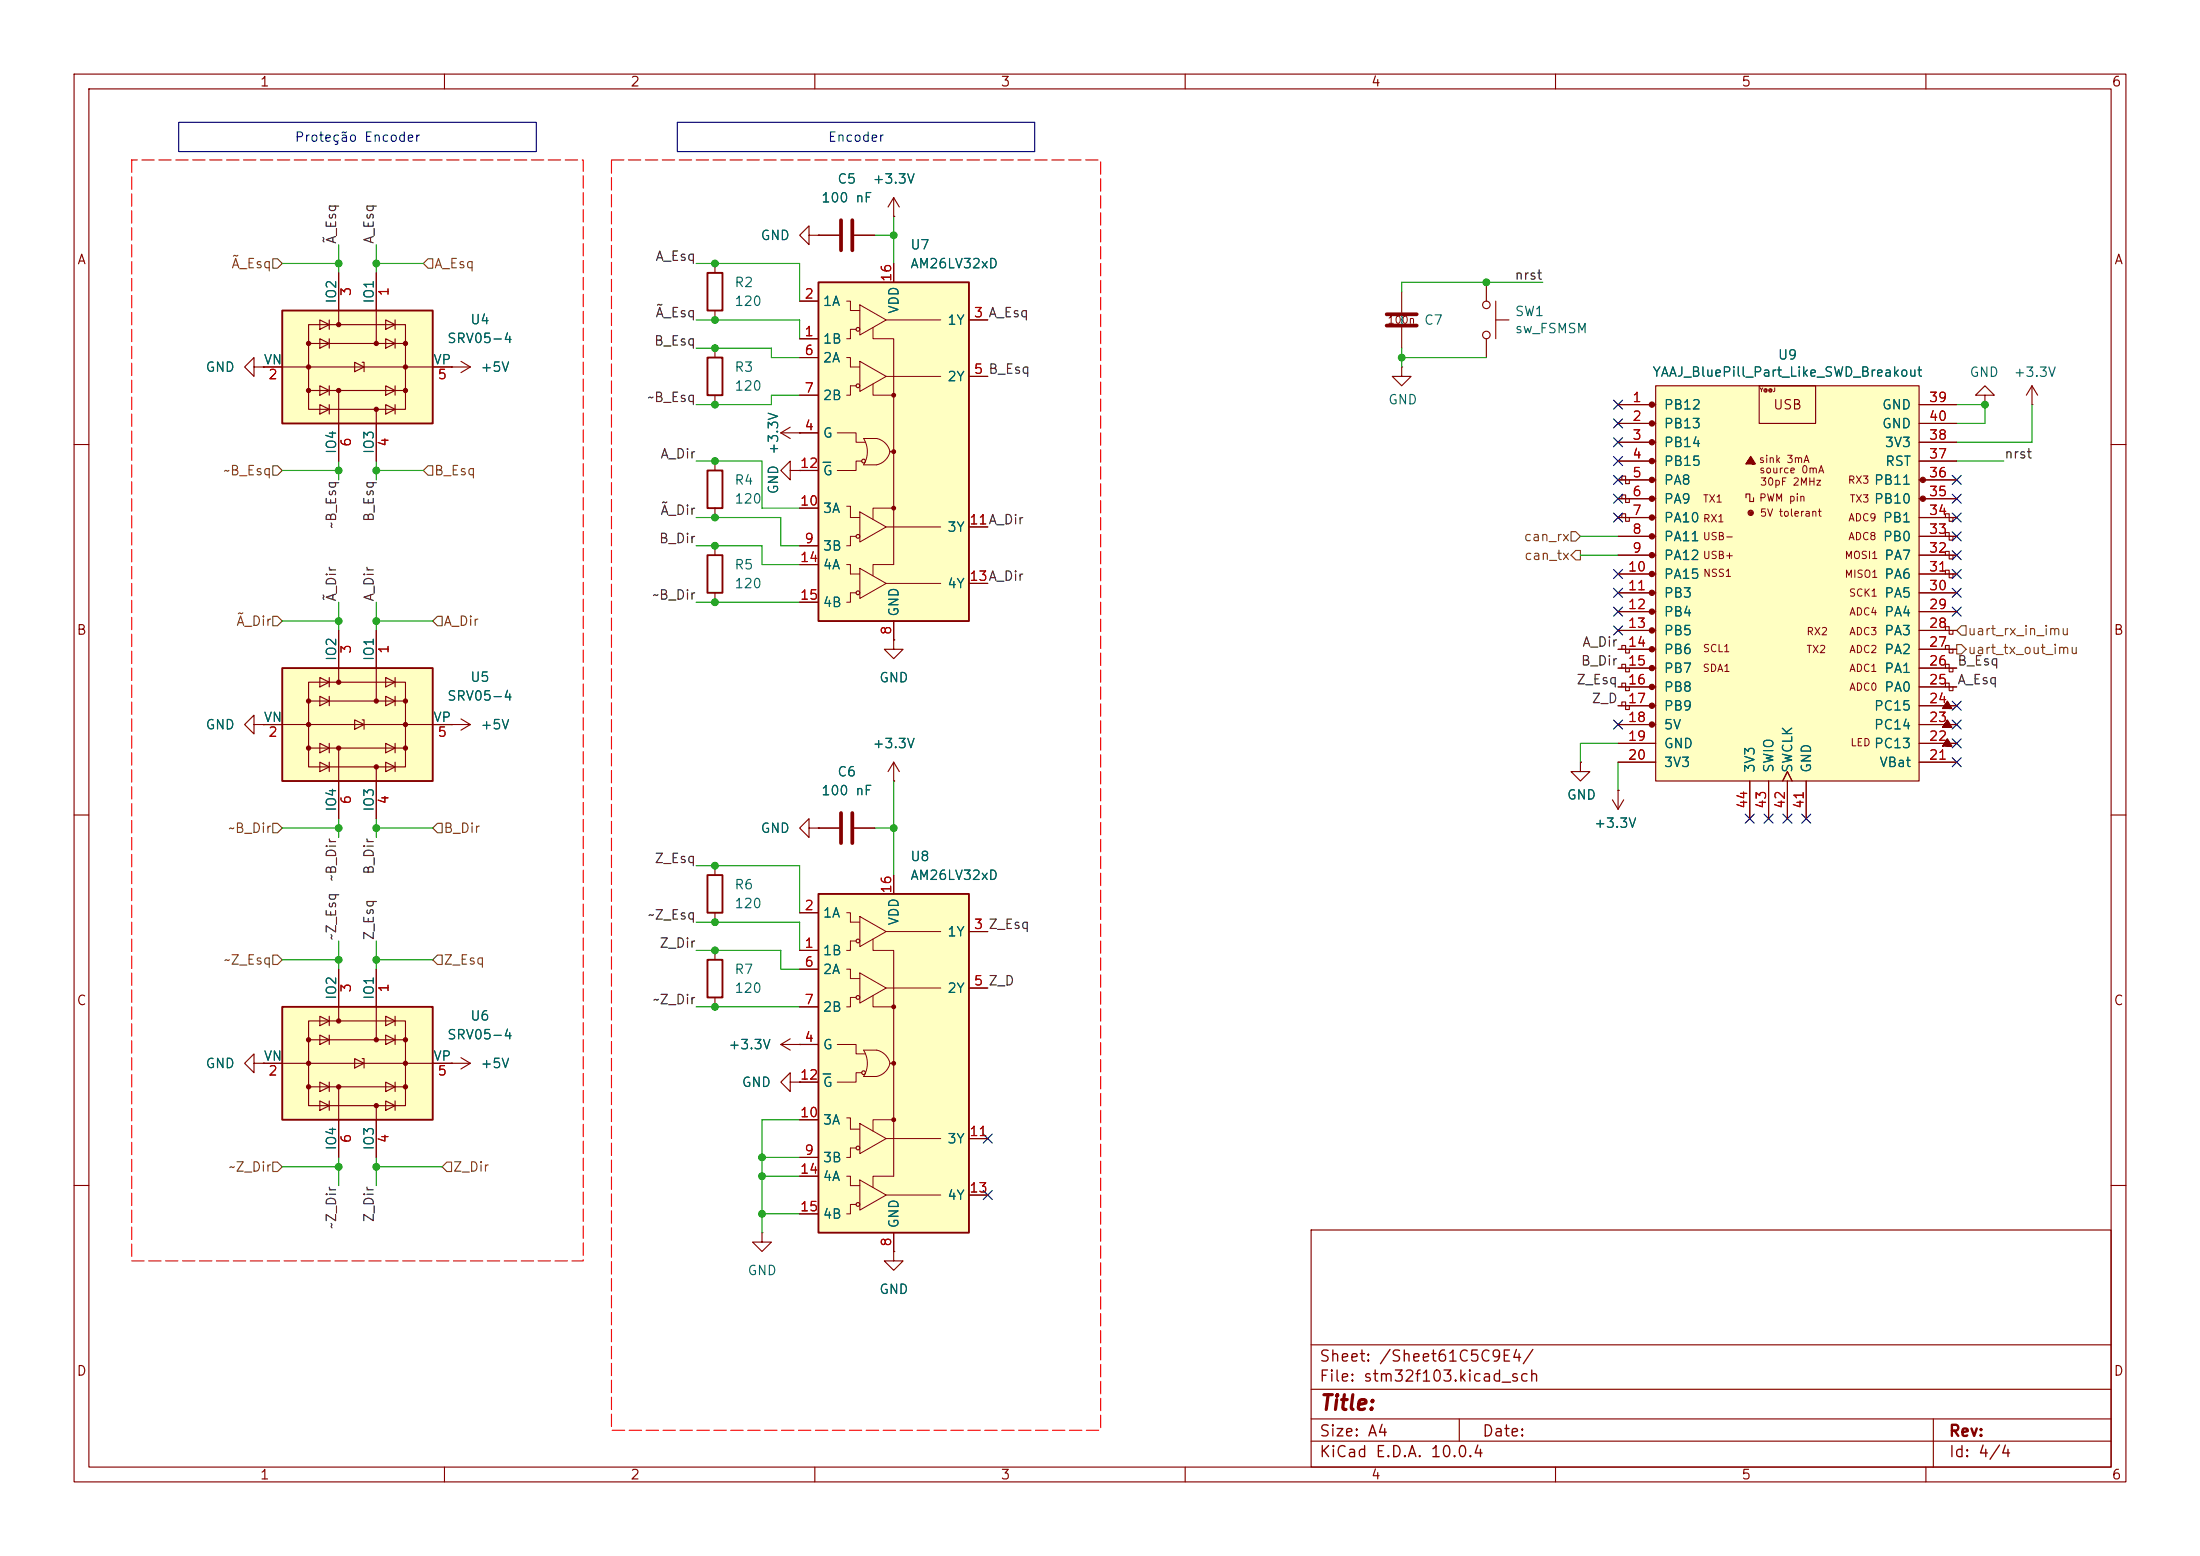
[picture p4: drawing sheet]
<svg xmlns="http://www.w3.org/2000/svg" width="297mm" height="210mm" viewBox="0 0 297 210" stroke-linecap="round" stroke-linejoin="round" font-family="sans-serif">
<g fill="none" stroke="#840000" stroke-width=".15">
<path d="M10 10h277v190h-277zM12 12h273v186h-273zM60 10v2M110 10v2M160 10v2M210 10v2M260 10v2M200.7 38.1v2.5M200.7 45.7v2.6M201.9 43.2h1.8M201.9 40.6v5.1M10 60h2"/>
<path d="M285 60h2M10 110h2M285 110h2M10 160h2M102.9 166.4v1.2h1.2l-1.2 1.3-1.3-1.3h1.3M102.9 166.4h.1M177 166h108v32h-108zM285 160h2M60 198v2M110 198v2M160 198v2M177 194.5h108"/>
<path d="M177 191.5h108M177 187.5h108M177 181.5h108M197 191.5v3M210 198v2M260 198v2M261 191.5v6.5"/>
<circle cx="200.7" cy="41.1" r=".51"/>
<circle cx="200.7" cy="45.2" r=".51"/>
</g>
<path d="M38.1 41.9h20.3v15.3h-20.3z" fill="#ffffc2"/>
<g fill="none" stroke="#840000" stroke-width=".15">
<path d="M45.7 36.8v7M50.8 36.8v9.6M34.3 49.5v-1.2l-1.3 1.2 1.3 1.3v-1.3h1.3M35.6 49.5h.1M35.6 49.5h27.9M41.7 43.8h13v11.4h-13zM41.7 46.4h13M41.7 52.7h13M43.2 43.2l1.2 .6-1.2 .7zM43.2 45.7l1.2 .7-1.2 .6zM43.2 52.1l1.2 .6-1.2 .6zM43.2 54.6l1.2 .6-1.2 .7z"/>
<path d="M44.4 43.2v1.3M44.4 45.7v1.3M44.4 52.1v1.2M44.4 54.6v1.3M45.7 52.7v9.5M47.9 48.9l1.2 .6-1.2 .7zM48.9 48.9h.2v1.3M50.8 55.2v7M52.1 43.2l1.2 .6-1.2 .7zM52.1 45.7l1.2 .7-1.2 .6zM52.1 52.1l1.2 .6-1.2 .6zM52.1 54.6l1.2 .6-1.2 .7z"/>
<path d="M53.3 43.2v1.3M53.3 45.7v1.3M53.3 52.1v1.2M53.3 54.6v1.3M61 49.5h.1M62.2 48.8l1.3 .7M63.5 49.5l-1.3 .8M110.5 111.8h2.8M115.3 111.8h2.8"/>
</g>
<path d="M38.1 41.9h20.3v15.3h-20.3z" fill="none" stroke="#840000" stroke-width=".25"/>
<g fill="#840000" stroke="#840000" stroke-width=".15">
<circle cx="45.7" cy="43.8" r=".28"/>
<circle cx="54.7" cy="46.4" r=".28"/>
<circle cx="50.8" cy="46.4" r=".28"/>
<circle cx="41.7" cy="46.4" r=".28"/>
<circle cx="54.7" cy="49.5" r=".28"/>
<circle cx="41.7" cy="49.5" r=".28"/>
<circle cx="54.7" cy="52.7" r=".28"/>
<circle cx="45.7" cy="52.7" r=".28"/>
<circle cx="41.7" cy="52.7" r=".28"/>
<circle cx="50.8" cy="55.2" r=".28"/>
</g>
<path d="M113.5 109.7v4.1M115.1 109.7v4.1" fill="none" stroke="#840000" stroke-width=".51"/>
<path d="M38.1 90.2h20.3v15.2h-20.3z" fill="#ffffc2"/>
<g fill="none" stroke="#840000" stroke-width=".15">
<path d="M35.6 97.8h25.4M41.7 92.1h13v11.4h-13zM41.7 94.6h13M43.2 91.4l1.2 .7-1.2 .6zM43.2 94l1.2 .6-1.2 .7zM44.4 91.4v1.3M44.4 94v1.3M45.7 85.1v7M47.9 97.2l1.2 .6-1.2 .6zM48.9 97.2h.2v1.2M50.8 85.1v9.5M52.1 91.4l1.2 .7-1.2 .6z"/>
<path d="M52.1 94l1.2 .6-1.2 .7zM53.3 91.4v1.3M53.3 94v1.3M41.7 101h13M43.2 100.3l1.2 .7-1.2 .6zM43.2 102.9l1.2 .6-1.2 .6zM44.4 100.3v1.3M44.4 102.9v1.2M45.7 101v9.5M50.8 103.5v7M52.1 100.3l1.2 .7-1.2 .6zM52.1 102.9l1.2 .6-1.2 .6z"/>
<path d="M53.3 100.3v1.3M53.3 102.9v1.2"/>
</g>
<path d="M38.1 90.2h20.3v15.2h-20.3z" fill="none" stroke="#840000" stroke-width=".25"/>
<g fill="#840000" stroke="#840000" stroke-width=".15">
<circle cx="45.7" cy="92.1" r=".28"/>
<circle cx="54.7" cy="94.6" r=".28"/>
<circle cx="50.8" cy="94.6" r=".28"/>
<circle cx="41.7" cy="94.6" r=".28"/>
<circle cx="54.7" cy="97.8" r=".28"/>
<circle cx="41.7" cy="97.8" r=".28"/>
<circle cx="54.7" cy="101" r=".28"/>
<circle cx="45.7" cy="101" r=".28"/>
<circle cx="41.7" cy="101" r=".28"/>
<circle cx="50.8" cy="103.5" r=".28"/>
</g>
<path d="M38.1 135.9h20.3v15.2h-20.3z" fill="#ffffc2"/>
<g fill="none" stroke="#840000" stroke-width=".15">
<path d="M96.5 35.6v1.2M96.5 41.9v1.3M41.7 137.8h13v11.4h-13zM43.2 137.2l1.2 .6-1.2 .6zM43.2 139.7l1.2 .6-1.2 .7zM44.4 137.2v1.2M44.4 139.7v1.3M45.7 130.8v7M50.8 130.8v9.5M52.1 137.2l1.2 .6-1.2 .6zM52.1 139.7l1.2 .6-1.2 .7zM53.3 137.2v1.2"/>
<path d="M53.3 139.7v1.3M35.6 143.5h25.4M41.7 140.3h13M41.7 146.7h13M43.2 146.1l1.2 .6-1.2 .6zM43.2 148.6l1.2 .6-1.2 .7zM44.4 146.1v1.2M44.4 148.6v1.3M45.7 146.7v9.5M47.9 142.9l1.2 .6-1.2 .6zM48.9 142.9h.2v1.2M50.8 149.2v7"/>
<path d="M52.1 146.1l1.2 .6-1.2 .6zM52.1 148.6l1.2 .6-1.2 .7zM53.3 146.1v1.2M53.3 148.6v1.3"/>
</g>
<path d="M95.5 36.8h2v5.1h-2zM38.1 135.9h20.3v15.2h-20.3z" fill="none" stroke="#840000" stroke-width=".25"/>
<g fill="#840000" stroke="#840000" stroke-width=".15">
<circle cx="45.7" cy="137.8" r=".28"/>
<circle cx="54.7" cy="140.3" r=".28"/>
<circle cx="50.8" cy="140.3" r=".28"/>
<circle cx="41.7" cy="140.3" r=".28"/>
<circle cx="54.7" cy="143.5" r=".28"/>
<circle cx="41.7" cy="143.5" r=".28"/>
<circle cx="54.7" cy="146.7" r=".28"/>
<circle cx="45.7" cy="146.7" r=".28"/>
<circle cx="41.7" cy="146.7" r=".28"/>
<circle cx="50.8" cy="149.2" r=".28"/>
</g>
<path d="M223.5 52.1h35.6v53.3h-35.6z" fill="#ffffc2"/>
<g fill="#840000" stroke="#840000" stroke-width=".15">
<circle cx="223" cy="54.6" r=".36"/>
<circle cx="223" cy="59.7" r=".36"/>
<circle cx="223" cy="62.2" r=".36"/>
<circle cx="223" cy="64.8" r=".36"/>
<circle cx="223" cy="67.3" r=".36"/>
<circle cx="223" cy="69.9" r=".36"/>
<circle cx="223" cy="72.4" r=".36"/>
<circle cx="223" cy="74.9" r=".36"/>
<circle cx="223" cy="77.5" r=".36"/>
<circle cx="223" cy="80" r=".36"/>
<circle cx="223" cy="82.6" r=".36"/>
<circle cx="223" cy="85.1" r=".36"/>
<circle cx="223" cy="87.6" r=".36"/>
<circle cx="223" cy="90.2" r=".36"/>
<circle cx="223" cy="92.7" r=".36"/>
<circle cx="223" cy="95.3" r=".36"/>
<circle cx="223" cy="97.8" r=".36"/>
<circle cx="236.3" cy="69.2" r=".13"/>
<circle cx="259.6" cy="64.8" r=".25"/>
<circle cx="259.6" cy="67.3" r=".25"/>
<circle cx="223" cy="57.2" r=".36"/>
</g>
<g fill="none" stroke="#840000" stroke-width=".15">
<path d="M109.2 31.8v-1.3l-1.3 1.3 1.3 1.2v-1.2h1.3M110.5 31.8h.1M110.5 31.8h2.8M115.3 31.8h2.8M120.6 29.2h.1M120.6 26.7l-.7 1.2M120.6 26.7l.8 1.2M120.6 26.7v2.5M189.2 39.4v2.8M96.5 47v1.3M96.5 53.3v1.3M189.2 49.5v1.3h1.3l-1.3 1.3-1.2-1.3h1.2"/>
<path d="M189.2 49.5h.1M189.2 44.2v2.8M218.4 54.6h5.1M218.4 57.2h5.1M218.4 59.7h5.1M223.5 52.1h35.6v53.3h-35.6zM237.5 52.1h7.6v5.1h-7.6zM259.1 54.6h5.1M259.1 57.2h5.1M259.1 59.7h5.1M96.5 62.2v1.3M96.5 68.6v1.3"/>
<path d="M96.5 73.7v1.2M218.4 62.2h5.1M218.4 64.8h5.1M218.4 67.3h5.1M218.4 69.9h5.1M218.4 72.4h5.1M218.4 74.9h5.1M218.4 77.5h5.1M218.9 64.8v-.5h.6v1h.5v-.5M218.9 67.3v-.5h.6v1h.5v-.5M218.9 69.9v-.6h.6v1.1h.5v-.5M235.7 67.2v-.5h.5v1h.5v-.5"/>
<path d="M236.3 62.1l.2 .3-.3-.2 .3 .3 .1-.4-.5 .1 .5 .4-.1-.6-.5 .4 .7 .2-.4-.8-.5 .7 1.1 .1-.6-.9-.6 .9h1.3l-.7-1-.6 1M259.1 62.2h5.1M259.1 64.8h5.1M259.1 67.3h5.1M259.1 69.9h5.1M259.1 72.4h5.1M259.1 74.9h5.1M259.1 77.5h5.1M262.6 69.9v-.6h.5v1.1h.6v-.5M262.6 72.4v-.5h.5v1h.6v-.5M262.6 74.9v-.5h.5v1h.6v-.5M262.6 77.5v-.5h.5v1h.6v-.5"/>
<path d="M34.3 97.8v-1.3l-1.3 1.3 1.3 1.3v-1.3h1.3M35.6 97.8h.1M61 97.8h.1M61 97.8h2.5M62.2 97l1.3 .8M63.5 97.8l-1.3 .8M96.5 80v1.3M218.4 80h5.1M218.4 82.6h5.1M218.4 85.1h5.1M218.4 87.6h5.1M218.4 90.2h5.1"/>
<path d="M218.4 92.7h5.1M218.4 95.3h5.1M218.4 97.8h5.1M218.9 87.6v-.5h.6v1h.5v-.5M218.9 90.2v-.5h.6v1h.5v-.5M218.9 92.7v-.5h.6v1h.5v-.5M218.9 95.3v-.6h.6v1.1h.5v-.5M259.1 80h5.1M259.1 82.6h5.1M259.1 85.1h5.1M259.1 87.6h5.1M259.1 90.2h5.1"/>
<path d="M259.1 92.7h5.1M259.1 95.3h5.1M259.1 97.8h5.1M262.6 85.1v-.5h.5v1h.6v-.5M262.6 87.6v-.5h.5v1h.6v-.5M262.6 90.2v-.5h.5v1h.6v-.5M262.6 92.7v-.5h.5v1h.6v-.5M262.9 95.1l.1 .3-.2-.1 .2 .2 .1-.4-.5 .2 .5 .3-.1-.6-.5 .4 .8 .2-.4-.7-.5 .6 1 .1-.5-.9-.6 .9h1.2l-.6-1-.6 1M262.9 97.7l.1 .2-.2-.1 .2 .2 .1-.3-.5 .1 .5 .4-.1-.7-.5 .4 .8 .3-.4-.8-.5 .6 1 .2-.5-.9-.6 .9h1.2l-.6-1-.6 1M96.5 116.8v1.3M218.4 100.3h5.1M218.4 102.9h5.1"/>
<path d="M236.2 105.4v5.1M238.8 105.4v5.1M240.7 105.4l.6-1.3 .6 1.3M241.3 105.4v5.1M243.8 105.4v5.1M259.1 100.3h5.1M259.1 102.9h5.1M262.9 100.2l.1 .3-.2-.2 .2 .3 .1-.4-.5 .1 .5 .4-.1-.6-.5 .4 .8 .2-.4-.8-.5 .7 1 .1-.5-.9-.6 .9h1.2l-.6-1-.6 1M96.5 123.2v1.3M96.5 128.3v1.2M96.5 134.6v1.3M34.3 143.5v-1.3l-1.3 1.3 1.3 1.3v-1.3h1.3"/>
<path d="M35.6 143.5h.1M61 143.5h.1M61 143.5h2.5M62.2 142.7l1.3 .8M63.5 143.5l-1.3 .8"/>
<circle cx="236.3" cy="69.2" r=".36"/>
<circle cx="236.3" cy="69.2" r=".25"/>
<circle cx="259.6" cy="64.8" r=".36"/>
<circle cx="259.6" cy="67.3" r=".36"/>
</g>
<path d="M95.5 48.3h2v5h-2zM95.5 63.5h2v5.1h-2zM95.5 74.9h2v5.1h-2zM95.5 118.1h2v5.1h-2zM95.5 129.5h2v5.1h-2z" fill="none" stroke="#840000" stroke-width=".25"/>
<path d="M113.5 29.7v4.1M115.1 29.7v4.1M187.2 42.4h4.1M187.2 43.9h4.1" fill="none" stroke="#840000" stroke-width=".51"/>
<path d="M110.5 38.1h20.3v45.7h-20.3z" fill="#ffffc2"/>
<path d="M110.5 38.1h20.3v45.7h-20.3z" fill="none" stroke="#840000" stroke-width=".25"/>
<g fill="none" stroke="#840000" stroke-width=".14">
<path d="M113 58.4h2.6v1.3h1.2M114.3 40.6h.5v1.3h1.3M114.3 48.3h.5v1.2h1.3M115.6 44.5h-.8v1.2h-.5M115.6 52.1h-.8v1.2h-.5M116.1 41.1l3.5 2.1-3.5 2zM116.1 48.8l3.5 2-3.5 2zM116.6 59.2h1.8a2.34 2.34 0 0 1 1.7 1.8 2.35 2.35 0 0 1-1.7 1.7h-1.8a3.4 3.4 0 0 0 0-3.5zM117.9 51.8v1.5h2.7M117.9 44.2v1.5h2.7v7.6M119.6 43.2h7.4M119.6 50.8h7.4"/>
<path d="M120.6 53.3v22.9h-2.7v1.5M114.3 68.3h.5v1.6h1.3M114.3 76.2h.5v1.3h1.3M115.6 72.4h-.8v1.3h-.5M116.1 69.1l3.5 2-3.5 2.1zM116.1 76.7l3.5 2-3.5 2.1zM116.3 62.2h-.7v1.3h-2.6M119.6 71.1h7.4M119.6 78.7h7.4M120.6 68.6h-2.7v1.5M115.6 80h-.8v1.3h-.5"/>
</g>
<g fill="none" stroke="#840000" stroke-width=".15">
<path d="M120.6 35.6v2.5M105.4 58.4h5.1M105.4 58.4l1.3 .8M106.7 57.7l-1.3 .7M107.9 58.4h.1M107.9 45.7h2.6M107.9 40.6h2.6M107.9 48.3h2.6M107.9 53.3h2.6M130.8 43.2h2.5M130.8 50.8h2.5M107.9 73.7h2.6"/>
<path d="M107.9 68.6h2.6M107.9 63.5h2.6M107.9 76.2h2.6M120.1 61h.5M130.8 71.1h2.5M130.8 78.7h2.5M107.9 81.3h2.6M120.6 86.4v1.2h1.3l-1.3 1.3-1.2-1.3h1.2M120.6 86.4h.1M120.6 83.8v2.6M109.2 111.8v-1.3l-1.3 1.3 1.3 1.2v-1.2h1.3M110.5 111.8h.1"/>
<path d="M120.6 105.4h.1M120.6 102.9v2.5M120.6 102.9l-.7 1.2M120.6 102.9l.8 1.2M213.4 102.9v1.2h1.2l-1.2 1.3-1.3-1.3h1.3M213.4 102.9h.1M217.7 108l.7 1.2M218.4 106.7h.1M218.4 106.7v2.5M219.2 108l-.8 1.2M105.4 141l1.3 .7M105.4 141h2.5"/>
<path d="M106.7 140.2l-1.3 .8M107.9 141h.1"/>
<circle cx="115.8" cy="52.1" r=".25"/>
<circle cx="115.8" cy="44.4" r=".25"/>
<circle cx="115.8" cy="72.4" r=".25"/>
<circle cx="116.6" cy="62.2" r=".25"/>
<circle cx="115.8" cy="80" r=".25"/>
</g>
<g fill="#840000" stroke="#840000" stroke-width=".15">
<circle cx="120.6" cy="53.3" r=".25"/>
<circle cx="120.6" cy="61" r=".25"/>
<circle cx="120.6" cy="68.6" r=".25"/>
</g>
<path d="M111.1 62.4h1" fill="none" stroke="#006464" stroke-width=".15"/>
<path d="M110.5 120.7h20.3v45.7h-20.3z" fill="#ffffc2"/>
<path d="M110.5 120.7h20.3v45.7h-20.3z" fill="none" stroke="#840000" stroke-width=".25"/>
<g fill="none" stroke="#840000" stroke-width=".14">
<path d="M114.3 123.2h.5v1.3h1.3M114.3 130.8h.5v1.3h1.3M115.6 127h-.8v1.3h-.5M115.6 134.6h-.8v1.3h-.5M116.1 123.7l3.5 2-3.5 2.1zM116.1 131.3l3.5 2.1-3.5 2zM117.9 134.4v1.5h2.7M117.9 126.7v1.6h2.7v7.6M119.6 125.7h7.4M119.6 133.4h7.4M120.6 135.9v22.9h-2.7v1.5M113 141h2.6v1.2h1.2"/>
<path d="M114.3 150.9h.5v1.5h1.3M114.3 158.8h.5v1.2h1.3M115.6 154.9h-.8v1.3h-.5M116.1 151.6l3.5 2.1-3.5 2zM116.1 159.3l3.5 2-3.5 2zM116.3 144.8h-.7v1.3h-2.6M116.6 141.7h1.8a2.34 2.34 0 0 1 1.7 1.8 2.35 2.35 0 0 1-1.7 1.8h-1.8a3.4 3.4 0 0 0 0-3.6zM119.6 153.7h7.4M120.6 151.1h-2.7v1.6M115.6 162.6h-.8v1.2h-.5M119.6 161.3h7.4"/>
</g>
<g fill="none" stroke="#840000" stroke-width=".15">
<path d="M45.7 36.8v5.1M50.8 36.8v5.1M110.5 31.8h.1M110.5 31.8h2.8M115.3 31.8h2.8M120.6 29.2h.1M120.6 35.6v2.5M35.6 49.5h.1M35.6 49.5h2.5M45.7 57.2v5M50.8 57.2v5M58.4 49.5h2.6"/>
<path d="M61 49.5h.1M107.9 58.4h.1M107.9 45.7h2.6M107.9 40.6h2.6M107.9 58.4h2.6M107.9 48.3h2.6M107.9 53.3h2.6M130.8 43.2h2.5M130.8 50.8h2.5M218.4 54.6h5.1M218.4 57.2h5.1M218.4 59.7h5.1"/>
<path d="M259.1 54.6h5.1M259.1 57.2h5.1M259.1 59.7h5.1M268 53.3h1.2l-1.2-1.2-1.3 1.2h1.3v1.3M268 54.6h.1M274.3 54.6h.1M274.3 52.1l-.7 1.2M274.3 52.1l.8 1.2M274.3 52.1v2.5M106.7 63.5v-1.3l-1.3 1.3 1.3 1.3v-1.3h1.2M107.9 63.5h.1M107.9 73.7h2.6"/>
<path d="M107.9 68.6h2.6M107.9 63.5h2.6M107.9 76.2h2.6M130.8 71.1h2.5M130.8 78.7h2.5M218.4 62.2h5.1M218.4 64.8h5.1M218.4 67.3h5.1M218.4 69.9h5.1M218.4 72.4h5.1M218.4 74.9h5.1M218.4 77.5h5.1"/>
<path d="M259.1 62.2h5.1M259.1 64.8h5.1M259.1 67.3h5.1M259.1 69.9h5.1M259.1 72.4h5.1M259.1 74.9h5.1M259.1 77.5h5.1M35.6 97.8h.1M35.6 97.8h2.5M45.7 85.1v5.1M50.8 85.1v5.1M58.4 97.8h2.6"/>
<path d="M61 97.8h.1M107.9 81.3h2.6M120.6 86.4h.1M120.6 83.8v2.6M218.4 97.8h5.1M218.4 80h5.1M218.4 82.6h5.1M218.4 85.1h5.1M218.4 87.6h5.1M218.4 90.2h5.1M218.4 92.7h5.1M218.4 95.3h5.1"/>
<path d="M259.1 97.8h5.1M259.1 80h5.1M259.1 82.6h5.1M259.1 85.1h5.1M259.1 87.6h5.1M259.1 90.2h5.1M259.1 92.7h5.1M259.1 95.3h5.1M45.7 105.4v5.1M50.8 105.4v5.1M110.5 111.8h.1M110.5 111.8h2.8"/>
<path d="M115.3 111.8h2.8M120.6 105.4h.1M120.6 118.1v2.6M213.4 102.9h.1M218.4 106.7h.1M218.4 100.3h5.1M218.4 102.9h5.1M236.2 105.4v5.1M238.8 105.4v5.1M240.7 105.4l.6-1.3 .6 1.3M241.3 105.4v5.1M243.8 105.4v5.1"/>
<path d="M259.1 100.3h5.1M259.1 102.9h5.1M45.7 130.8v5.1M50.8 130.8v5.1M107.9 128.3h2.6M107.9 123.2h2.6M107.9 130.8h2.6M107.9 135.9h2.6M130.8 125.7h2.5M130.8 133.4h2.5M35.6 143.5h.1M35.6 143.5h2.5"/>
<path d="M45.7 151.1v5.1M50.8 151.1v5.1M58.4 143.5h2.6M61 143.5h.1M106.7 146.1v-1.3l-1.3 1.3 1.3 1.2v-1.2h1.2M107.9 146.1h.1M107.9 141h.1M107.9 141h2.6M107.9 156.2h2.6M107.9 151.1h2.6M107.9 146.1h2.6M107.9 158.8h2.6"/>
<path d="M120.1 143.5h.5M130.8 153.7h2.5M107.9 163.8h2.6M120.6 168.9v1.3h1.3l-1.3 1.3-1.2-1.3h1.2M120.6 168.9h.1M120.6 166.4v2.5M130.8 161.3h2.5"/>
<circle cx="115.8" cy="127" r=".25"/>
<circle cx="115.8" cy="134.6" r=".25"/>
<circle cx="115.8" cy="154.9" r=".25"/>
<circle cx="116.6" cy="144.8" r=".25"/>
<circle cx="115.8" cy="162.6" r=".25"/>
</g>
<g fill="#840000" stroke="#840000" stroke-width=".15">
<circle cx="120.6" cy="135.9" r=".25"/>
<circle cx="120.6" cy="143.5" r=".25"/>
<circle cx="120.6" cy="151.1" r=".25"/>
</g>
<path d="M111.1 62.4h1M111.1 144.9h1" fill="none" stroke="#006464" stroke-width=".15"/>
<path d="M17.8 21.6v148.6h60.9v-148.6h-60.9M82.5 21.6h66.1v171.4h-66.1v-171.4" fill="none" stroke="#f00" stroke-width=".15" stroke-dasharray="1.7 .6"/>
<g fill="none" stroke="#725600" stroke-width=".15">
<path d="M36.8 34.9h.7l.6 .7-.6 .6h-.7zM57.8 34.9h.6v1.3h-.6l-.7-.6zM36.8 62.9h.7l.6 .6-.6 .6h-.7zM57.8 62.9h.6v1.2h-.6l-.7-.6zM212.1 71.8h.6l.7 .6-.7 .6h-.6zM212.7 74.3h.7v1.3h-.7l-.6-.7zM36.8 83.2h.7l.6 .6-.6 .7h-.7zM59.1 83.2h.6v1.3h-.6l-.7-.7zM264.2 87h.6l.6 .6-.6 .7h-.6zM264.8 84.5h.6v1.2h-.6l-.6-.6zM36.8 111.1h.7l.6 .7-.6 .6h-.7zM59.1 111.1h.6v1.3h-.6l-.7-.6z"/>
<path d="M36.8 128.9h.7l.6 .6-.6 .7h-.7zM59.1 128.9h.6v1.3h-.6l-.7-.7zM36.8 156.8h.7l.6 .7-.6 .6h-.7zM59.7 157.5l.6-.7h.7v1.3h-.7z"/>
</g>
<g fill="none" stroke="#009600" stroke-width=".15">
<path d="M38.1 35.6h7.6M45.7 33v3.8M50.8 35.6h6.3M50.8 33v3.8M94 35.6h13.9v5M118.1 31.8h2.5M120.6 29.2v6.4M208.3 38.1h-19.1v1.3M94 43.2h13.9v2.5M94 47h10.1v1.3h3.8M107.9 53.3h-3.8v1.3h-10.1M189.2 48.3h11.5"/>
<path d="M189.2 47v2.5M264.2 54.6h3.8v2.6h-3.8M274.3 54.6v5.1h-10.1M38.1 63.5h7.6M45.7 62.2v2.6M50.8 63.5h6.3M50.8 62.2v2.6M94 62.2h8.9v6.4h5M94 73.7h8.9v2.5h5M94 69.9h11.4v3.8h2.5M213.4 72.4h5M213.4 74.9h5"/>
<path d="M264.2 62.2h6.3M38.1 83.8h7.6M45.7 81.3v3.8M50.8 83.8h7.6M50.8 81.3v3.8M94 81.3h13.9M38.1 111.8h7.6M45.7 110.5v2.5M50.8 111.8h7.6M50.8 110.5v2.5M94 116.8h13.9v6.4M118.1 111.8h2.5"/>
<path d="M120.6 105.4v12.7M218.4 102.9v3.8M218.4 100.3h-5v2.6M38.1 129.5h7.6M45.7 127v3.8M50.8 127v3.8M50.8 129.5h7.6M94 124.5h13.9v3.8M94 128.3h11.4v2.5h2.5M94 135.9h13.9M38.1 157.5h7.6M45.7 156.2v3.8"/>
<path d="M50.8 156.2v3.8M50.8 157.5h8.9M102.9 158.8h5M102.9 156.2h5M107.9 151.1h-5v15.3M102.9 163.8h5"/>
</g>
<g fill="none" stroke="#000084" stroke-width=".15">
<path d="M217.8 54l1.2 1.2M217.8 56.5l1.2 1.3M217.8 59.1l1.2 1.2M219 54l-1.2 1.2M219 56.5l-1.2 1.3M219 59.1l-1.2 1.2M217.8 61.6l1.2 1.2M217.8 76.9l1.2 1.2M217.8 79.4l1.2 1.2M217.8 69.2l1.2 1.3M217.8 66.7l1.2 1.2M217.8 64.2l1.2 1.2"/>
<path d="M219 61.6l-1.2 1.2M219 76.9l-1.2 1.2M219 79.4l-1.2 1.2M219 69.2l-1.2 1.3M219 66.7l-1.2 1.2M219 64.2l-1.2 1.2M263.6 64.2l1.2 1.2M263.6 74.3l1.2 1.2M263.6 79.4l1.2 1.2M263.6 76.9l1.2 1.2M263.6 66.7l1.2 1.2M263.6 71.8l1.2 1.2"/>
<path d="M263.6 69.2l1.2 1.3M264.8 64.2l-1.2 1.2M264.8 74.3l-1.2 1.2M264.8 79.4l-1.2 1.2M264.8 76.9l-1.2 1.2M264.8 66.7l-1.2 1.2M264.8 71.8l-1.2 1.2M264.8 69.2l-1.2 1.3M217.8 97.2l1.2 1.2M217.8 81.9l1.2 1.3M217.8 84.5l1.2 1.2M219 97.2l-1.2 1.2"/>
<path d="M219 81.9l-1.2 1.3M219 84.5l-1.2 1.2M263.6 94.6l1.2 1.3M263.6 99.7l1.2 1.2M263.6 97.2l1.2 1.2M263.6 81.9l1.2 1.3M264.8 94.6l-1.2 1.3M264.8 99.7l-1.2 1.2M264.8 97.2l-1.2 1.2M264.8 81.9l-1.2 1.3M235.6 109.9l1.2 1.2M236.8 109.9l-1.2 1.2"/>
<path d="M238.2 109.9l1.2 1.2M239.4 109.9l-1.2 1.2M240.7 109.9l1.2 1.2M241.9 109.9l-1.2 1.2M243.2 109.9l1.2 1.2M244.4 109.9l-1.2 1.2M263.6 102.3l1.2 1.2M264.8 102.3l-1.2 1.2M132.7 153.1l1.3 1.2M134 153.1l-1.3 1.2M132.7 160.7l1.3 1.2M134 160.7l-1.3 1.2"/>
</g>
<path d="M24.1 16.5h48.3v4h-48.3zM91.4 16.5h48.3v4h-48.3z" fill="none" stroke="#0000c2" stroke-width=".15"/>
<g fill="#009600" stroke="#009600" stroke-width=".14">
<circle cx="45.7" cy="63.5" r=".46"/>
<circle cx="45.7" cy="35.6" r=".46"/>
<circle cx="50.8" cy="35.6" r=".46"/>
<circle cx="96.5" cy="43.2" r=".46"/>
<circle cx="200.7" cy="38.1" r=".46"/>
<circle cx="189.2" cy="48.3" r=".46"/>
<circle cx="45.7" cy="129.5" r=".46"/>
<circle cx="50.8" cy="129.5" r=".46"/>
<circle cx="45.7" cy="157.5" r=".46"/>
<circle cx="50.8" cy="111.8" r=".46"/>
<circle cx="45.7" cy="111.8" r=".46"/>
<circle cx="50.8" cy="157.5" r=".46"/>
<circle cx="268" cy="54.6" r=".46"/>
<circle cx="102.9" cy="156.2" r=".46"/>
<circle cx="102.9" cy="158.8" r=".46"/>
<circle cx="102.9" cy="163.8" r=".46"/>
<circle cx="120.6" cy="111.8" r=".46"/>
<circle cx="50.8" cy="83.8" r=".46"/>
<circle cx="50.8" cy="63.5" r=".46"/>
<circle cx="45.7" cy="83.8" r=".46"/>
<circle cx="96.5" cy="81.3" r=".46"/>
<circle cx="96.5" cy="73.7" r=".46"/>
<circle cx="96.5" cy="54.6" r=".46"/>
<circle cx="96.5" cy="62.2" r=".46"/>
<circle cx="96.5" cy="69.9" r=".46"/>
<circle cx="120.6" cy="31.8" r=".46"/>
<circle cx="96.5" cy="35.6" r=".46"/>
<circle cx="96.5" cy="47" r=".46"/>
<circle cx="96.5" cy="116.8" r=".46"/>
<circle cx="96.5" cy="124.5" r=".46"/>
<circle cx="96.5" cy="128.3" r=".46"/>
<circle cx="96.5" cy="135.9" r=".46"/>
</g>
<text font-size="2" fill="#840000" x="178" y="190.8">Title:</text>
<g font-size="1.5" fill="#840000">
<text x="178" y="184.2">Sheet: /Sheet61C5C9E4/</text>
<text x="178" y="186.9">File: stm32f103.kicad_sch</text>
<text x="178" y="197.1">KiCad E.D.A. 10.0.4</text>
<text x="178" y="194.3">Size: A4</text>
<text x="200" y="194.3">Date:</text>
<text x="263" y="194.3">Rev:</text>
<text x="263" y="197.1">Id: 4/4</text>
</g>
<g font-size="1.3" fill="#840000">
<text x="35" y="12">1</text>
<text x="85" y="12">2</text>
<text x="135" y="12">3</text>
<text x="185" y="12">4</text>
<text x="235" y="12">5</text>
<text x="285" y="12">6</text>
<text x="10.3" y="36">A</text>
<text x="285.3" y="36">A</text>
<text x="239.3" y="55.6">USB</text>
<text x="10.3" y="86">B</text>
<text x="285.3" y="86">B</text>
<text x="10.3" y="136">C</text>
<text x="285.3" y="136">C</text>
<text x="10.3" y="186">D</text>
<text x="285.3" y="186">D</text>
<text x="35" y="200">1</text>
<text x="85" y="200">2</text>
<text x="135" y="200">3</text>
<text x="185" y="200">4</text>
<text x="235" y="200">5</text>
<text x="285" y="200">6</text>
</g>
<g font-size="1.3" fill="#0000c2">
<text x="39.7" y="19.5">Proteção Encoder</text>
<text x="111.7" y="19.5">Encoder</text>
</g>
<g font-size="1.3" fill="#006464">
<text x="110.8" y="27.6">100 nF</text>
<text x="113" y="25.1">C5</text>
<text x="117.7" y="25.1">+3.3V</text>
<text x="102.6" y="32.7">GND</text>
<text x="122.8" y="34">U7</text>
<text x="45.7" y="41" transform="rotate(-90 45.7 41)">IO2</text>
<text x="50.8" y="41" transform="rotate(-90 50.8 41)">IO1</text>
<text x="99.1" y="39.1">R2</text>
<text x="99.1" y="41.6">120</text>
<text x="111" y="41.6">1A</text>
<text x="122.8" y="36.5">AM26LV32xD</text>
<text x="60.3" y="46.6">SRV05-4</text>
<text x="63.4" y="44.1">U4</text>
<text x="111" y="46.7">1B</text>
<text x="121.6" y="42.4" transform="rotate(-90 121.6 42.4)">VDD</text>
<text x="127.8" y="44.2">1Y</text>
<text x="190.2" y="43.5" transform="rotate(-90 190.2 43.5)">~</text>
<text x="192.2" y="44.2">C7</text>
<text x="204.4" y="43">SW1</text>
<text x="204.4" y="45.3">sw_FSMSM</text>
<text x="27.7" y="50.5">GND</text>
<text x="35.5" y="49.5">VN</text>
<text x="58.4" y="49.5">VP</text>
<text x="64.8" y="50.5">+5V</text>
<text x="99.1" y="50.5">R3</text>
<text x="99.1" y="53">120</text>
<text x="111" y="49.2">2A</text>
<text x="127.8" y="51.8">2Y</text>
<text x="223" y="51.2">YAAJ_BluePill_Part_Like_SWD_Breakout</text>
<text x="239.9" y="48.9">U9</text>
<text x="265.8" y="51.2">GND</text>
<text x="271.8" y="51.2">+3.3V</text>
<text x="111" y="59.4">G</text>
<text x="111" y="54.3">2B</text>
<text x="187.3" y="54.9">GND</text>
<text x="224.5" y="55.6">PB12</text>
<text x="224.5" y="58.1">PB13</text>
<text x="254" y="55.6">GND</text>
<text x="254" y="58.1">GND</text>
<text x="45.7" y="61.4" transform="rotate(-90 45.7 61.4)">IO4</text>
<text x="50.8" y="61.4" transform="rotate(-90 50.8 61.4)">IO3</text>
<text x="99.1" y="65.7">R4</text>
<text x="105.4" y="61.5" transform="rotate(-90 105.4 61.5)">+3.3V</text>
<text x="111" y="64.5">G</text>
<text x="224.5" y="60.7">PB14</text>
<text x="224.5" y="63.2">PB15</text>
<text x="224.5" y="65.7">PA8</text>
<text x="252.9" y="65.7">PB11</text>
<text x="254.4" y="60.7">3V3</text>
<text x="254.4" y="63.2">RST</text>
<text x="99.1" y="68.3">120</text>
<text x="105.4" y="66.8" transform="rotate(-90 105.4 66.8)">GND</text>
<text x="111" y="69.6">3A</text>
<text x="224.5" y="68.3">PA9</text>
<text x="224.5" y="70.8">PA10</text>
<text x="252.9" y="68.3">PB10</text>
<text x="254.1" y="70.8">PB1</text>
<text x="99.1" y="77.2">R5</text>
<text x="111" y="74.6">3B</text>
<text x="111" y="77.2">4A</text>
<text x="127.8" y="72.1">3Y</text>
<text x="224.5" y="73.4">PA11</text>
<text x="224.5" y="75.9">PA12</text>
<text x="254.1" y="73.4">PB0</text>
<text x="254.3" y="75.9">PA7</text>
<text x="99.1" y="79.7">120</text>
<text x="111" y="82.3">4B</text>
<text x="121.6" y="83.3" transform="rotate(-90 121.6 83.3)">GND</text>
<text x="127.8" y="79.7">4Y</text>
<text x="224.5" y="78.4">PA15</text>
<text x="224.5" y="81">PB3</text>
<text x="224.5" y="83.5">PB4</text>
<text x="254.3" y="83.5">PA4</text>
<text x="254.3" y="81">PA5</text>
<text x="254.3" y="78.4">PA6</text>
<text x="45.7" y="89.3" transform="rotate(-90 45.7 89.3)">IO2</text>
<text x="50.8" y="89.3" transform="rotate(-90 50.8 89.3)">IO1</text>
<text x="224.5" y="86.1">PB5</text>
<text x="224.5" y="88.6">PB6</text>
<text x="254.3" y="88.6">PA2</text>
<text x="254.3" y="86.1">PA3</text>
<text x="60.3" y="94.9">SRV05-4</text>
<text x="63.4" y="92.3">U5</text>
<text x="118.6" y="92.4">GND</text>
<text x="224.5" y="91.1">PB7</text>
<text x="224.5" y="93.7">PB8</text>
<text x="254.3" y="93.7">PA0</text>
<text x="254.3" y="91.1">PA1</text>
<text x="27.7" y="98.8">GND</text>
<text x="35.5" y="97.8">VN</text>
<text x="58.4" y="97.8">VP</text>
<text x="64.8" y="98.8">+5V</text>
<text x="117.7" y="101.3">+3.3V</text>
<text x="224.5" y="96.2">PB9</text>
<text x="224.5" y="98.8">5V</text>
<text x="224.5" y="101.3">GND</text>
<text x="252.9" y="101.3">PC13</text>
<text x="252.9" y="98.8">PC14</text>
<text x="252.9" y="96.2">PC15</text>
<text x="110.8" y="107.7">100 nF</text>
<text x="113" y="105.1">C6</text>
<text x="224.5" y="103.8">3V3</text>
<text x="237.2" y="104.4" transform="rotate(-90 237.2 104.4)">3V3</text>
<text x="239.7" y="104.4" transform="rotate(-90 239.7 104.4)">SWIO</text>
<text x="242.3" y="104.4" transform="rotate(-90 242.3 104.4)">SWCLK</text>
<text x="244.8" y="104.4" transform="rotate(-90 244.8 104.4)">GND</text>
<text x="253.6" y="103.8">VBat</text>
<text x="45.7" y="109.6" transform="rotate(-90 45.7 109.6)">IO4</text>
<text x="50.8" y="109.6" transform="rotate(-90 50.8 109.6)">IO3</text>
<text x="102.6" y="112.7">GND</text>
<text x="211.5" y="108.2">GND</text>
<text x="215.1" y="112">+3.3V</text>
<text x="122.8" y="116.5">U8</text>
<text x="122.8" y="119.1">AM26LV32xD</text>
<text x="99.1" y="120.4">R6</text>
<text x="99.1" y="122.9">120</text>
<text x="111" y="124.2">1A</text>
<text x="121.6" y="125" transform="rotate(-90 121.6 125)">VDD</text>
<text x="99.1" y="131.8">R7</text>
<text x="111" y="129.2">1B</text>
<text x="111" y="131.8">2A</text>
<text x="127.8" y="126.7">1Y</text>
<text x="45.7" y="135" transform="rotate(-90 45.7 135)">IO2</text>
<text x="50.8" y="135" transform="rotate(-90 50.8 135)">IO1</text>
<text x="99.1" y="134.3">120</text>
<text x="111" y="136.9">2B</text>
<text x="127.8" y="134.3">2Y</text>
<text x="35.5" y="143.5">VN</text>
<text x="58.4" y="143.5">VP</text>
<text x="60.3" y="140.6">SRV05-4</text>
<text x="63.4" y="138.1">U6</text>
<text x="98.2" y="141.9">+3.3V</text>
<text x="111" y="141.9">G</text>
<text x="27.7" y="144.5">GND</text>
<text x="64.8" y="144.5">+5V</text>
<text x="100.1" y="147">GND</text>
<text x="111" y="147">G</text>
<text x="45.7" y="155.3" transform="rotate(-90 45.7 155.3)">IO4</text>
<text x="50.8" y="155.3" transform="rotate(-90 50.8 155.3)">IO3</text>
<text x="111" y="152.1">3A</text>
<text x="127.8" y="154.6">3Y</text>
<text x="111" y="157.2">3B</text>
<text x="111" y="159.7">4A</text>
<text x="111" y="164.8">4B</text>
<text x="121.6" y="165.9" transform="rotate(-90 121.6 165.9)">GND</text>
<text x="127.8" y="162.3">4Y</text>
<text x="100.8" y="172.4">GND</text>
<text x="118.6" y="175">GND</text>
</g>
<g font-size="1.3" fill="#0f0f0f">
<text x="45.7" y="33" transform="rotate(-90 45.7 33)">Ã_Esq</text>
<text x="50.8" y="33" transform="rotate(-90 50.8 33)">A_Esq</text>
<text x="88.4" y="35.5">A_Esq</text>
<text x="204.4" y="38.1">nrst</text>
<text x="88.2" y="47">B_Esq</text>
<text x="88.4" y="43.1">Ã_Esq</text>
<text x="87.3" y="54.6">~B_Esq</text>
<text x="89.1" y="62.2">A_Dir</text>
<text x="270.5" y="62.2">nrst</text>
<text x="45.7" y="71.4" transform="rotate(-90 45.7 71.4)">~B_Esq</text>
<text x="50.8" y="70.5" transform="rotate(-90 50.8 70.5)">B_Esq</text>
<text x="89.1" y="69.8">Ã_Dir</text>
<text x="88.9" y="73.6">B_Dir</text>
<text x="45.7" y="81.3" transform="rotate(-90 45.7 81.3)">Ã_Dir</text>
<text x="50.8" y="81.3" transform="rotate(-90 50.8 81.3)">A_Dir</text>
<text x="88" y="81.2">~B_Dir</text>
<text x="213.5" y="87.6">A_Dir</text>
<text x="212.7" y="92.7">Z_Esq</text>
<text x="213.3" y="90.1">B_Dir</text>
<text x="214.8" y="95.2">Z_D</text>
<text x="264.2" y="90.1">B_Esq</text>
<text x="264.2" y="92.7">A_Esq</text>
<text x="45.7" y="119" transform="rotate(-90 45.7 119)">~B_Dir</text>
<text x="50.8" y="118.1" transform="rotate(-90 50.8 118.1)">B_Dir</text>
<text x="88.3" y="116.8">Z_Esq</text>
<text x="87.4" y="124.4">~Z_Esq</text>
<text x="45.7" y="127" transform="rotate(-90 45.7 127)">~Z_Esq</text>
<text x="50.8" y="127" transform="rotate(-90 50.8 127)">Z_Esq</text>
<text x="88.9" y="128.2">Z_Dir</text>
<text x="88" y="135.9">~Z_Dir</text>
<text x="45.7" y="166" transform="rotate(-90 45.7 166)">~Z_Dir</text>
<text x="50.8" y="165.1" transform="rotate(-90 50.8 165.1)">Z_Dir</text>
</g>
<g font-size="1.3" fill="#725600">
<text x="31.1" y="36.5">Ã_Esq</text>
<text x="58.5" y="36.5">A_Esq</text>
<text x="30.1" y="64.5">~B_Esq</text>
<text x="58.5" y="64.5">B_Esq</text>
<text x="205.6" y="73.4">can_rx</text>
<text x="205.7" y="75.9">can_tx</text>
<text x="31.8" y="84.8">Ã_Dir</text>
<text x="59.8" y="84.8">A_Dir</text>
<text x="265.5" y="88.6">uart_tx_out_imu</text>
<text x="265.5" y="86.1">uart_rx_in_imu</text>
<text x="30.7" y="112.7">~B_Dir</text>
<text x="59.8" y="112.7">B_Dir</text>
<text x="30.1" y="130.5">~Z_Esq</text>
<text x="59.8" y="130.5">Z_Esq</text>
<text x="30.8" y="158.5">~Z_Dir</text>
<text x="61.1" y="158.5">Z_Dir</text>
</g>
<g font-size="1.3" fill="#a90000">
<text x="47.7" y="40.1" transform="rotate(-90 47.7 40.1)">3</text>
<text x="52.8" y="40.1" transform="rotate(-90 52.8 40.1)">1</text>
<text x="108.5" y="40.6">2</text>
<text x="120.6" y="38.1" transform="rotate(-90 120.6 38.1)">16</text>
<text x="108.5" y="45.7">1</text>
<text x="131.4" y="43.2">3 A_Esq</text>
<text x="131.4" y="43.2">3</text>
<text x="36.1" y="51.5">2</text>
<text x="59" y="51.5">5</text>
<text x="108.5" y="48.2">6</text>
<text x="108.5" y="53.3">7</text>
<text x="131.4" y="50.8">5 B_Esq</text>
<text x="131.4" y="50.8">5</text>
<text x="108.5" y="58.4">4</text>
<text x="220.3" y="54.6">1</text>
<text x="220.3" y="57.1">2</text>
<text x="220.3" y="59.7">3</text>
<text x="260.3" y="59.7">38</text>
<text x="260.3" y="54.6">39</text>
<text x="260.3" y="57.1">40</text>
<text x="47.7" y="60.4" transform="rotate(-90 47.7 60.4)">6</text>
<text x="52.8" y="60.4" transform="rotate(-90 52.8 60.4)">4</text>
<text x="107.9" y="63.5">12</text>
<text x="220.3" y="62.2">4</text>
<text x="220.3" y="64.7">5</text>
<text x="260.3" y="64.7">36</text>
<text x="260.3" y="62.2">37</text>
<text x="107.9" y="68.6">10</text>
<text x="130.8" y="71.1">11A_Dir</text>
<text x="130.8" y="71.1">11</text>
<text x="220.3" y="67.3">6</text>
<text x="220.3" y="69.8">7</text>
<text x="260.3" y="69.8">34</text>
<text x="260.3" y="67.3">35</text>
<text x="107.9" y="76.2">14</text>
<text x="108.5" y="73.6">9</text>
<text x="219.7" y="77.4">10</text>
<text x="220.3" y="72.4">8</text>
<text x="220.3" y="74.9">9</text>
<text x="260.3" y="77.4">31</text>
<text x="260.3" y="74.9">32</text>
<text x="260.3" y="72.4">33</text>
<text x="107.9" y="81.3">15</text>
<text x="130.8" y="78.7">13A_Dir</text>
<text x="130.8" y="78.7">13</text>
<text x="219.7" y="80">11</text>
<text x="219.7" y="82.5">12</text>
<text x="260.3" y="82.5">29</text>
<text x="260.3" y="80">30</text>
<text x="47.7" y="88.3" transform="rotate(-90 47.7 88.3)">3</text>
<text x="52.8" y="88.3" transform="rotate(-90 52.8 88.3)">1</text>
<text x="120.6" y="85.8" transform="rotate(-90 120.6 85.8)">8</text>
<text x="219.7" y="85.1">13</text>
<text x="219.7" y="87.6">14</text>
<text x="260.3" y="87.6">27</text>
<text x="260.3" y="85.1">28</text>
<text x="219.7" y="90.1">15</text>
<text x="219.7" y="92.7">16</text>
<text x="219.7" y="95.2">17</text>
<text x="260.3" y="95.2">24</text>
<text x="260.3" y="92.7">25</text>
<text x="260.3" y="90.1">26</text>
<text x="36.1" y="99.8">2</text>
<text x="59" y="99.8">5</text>
<text x="219.7" y="97.8">18</text>
<text x="219.7" y="100.3">19</text>
<text x="260.3" y="100.3">22</text>
<text x="260.3" y="97.8">23</text>
<text x="219.7" y="102.8">20</text>
<text x="260.3" y="102.8">21</text>
<text x="47.7" y="108.7" transform="rotate(-90 47.7 108.7)">6</text>
<text x="52.8" y="108.7" transform="rotate(-90 52.8 108.7)">4</text>
<text x="236.2" y="109.3" transform="rotate(-90 236.2 109.3)">44</text>
<text x="238.7" y="109.3" transform="rotate(-90 238.7 109.3)">43</text>
<text x="241.3" y="109.3" transform="rotate(-90 241.3 109.3)">42</text>
<text x="243.8" y="109.3" transform="rotate(-90 243.8 109.3)">41</text>
<text x="108.5" y="123.2">2</text>
<text x="120.6" y="120.7" transform="rotate(-90 120.6 120.7)">16</text>
<text x="131.4" y="125.7">3 Z_Esq</text>
<text x="131.4" y="125.7">3</text>
<text x="108.5" y="128.2">1</text>
<text x="108.5" y="130.8">6</text>
<text x="47.7" y="134.1" transform="rotate(-90 47.7 134.1)">3</text>
<text x="52.8" y="134.1" transform="rotate(-90 52.8 134.1)">1</text>
<text x="108.5" y="135.9">7</text>
<text x="131.4" y="133.3">5 Z_D</text>
<text x="131.4" y="133.3">5</text>
<text x="108.5" y="140.9">4</text>
<text x="36.1" y="145.5">2</text>
<text x="59" y="145.5">5</text>
<text x="107.9" y="146">12</text>
<text x="47.7" y="154.4" transform="rotate(-90 47.7 154.4)">6</text>
<text x="52.8" y="154.4" transform="rotate(-90 52.8 154.4)">4</text>
<text x="107.9" y="151.1">10</text>
<text x="130.8" y="153.6">11</text>
<text x="107.9" y="158.7">14</text>
<text x="108.5" y="156.2">9</text>
<text x="130.8" y="161.3">13</text>
<text x="107.9" y="163.8">15</text>
<text x="120.6" y="168.3" transform="rotate(-90 120.6 168.3)">8</text>
</g>
<g font-size="1" fill="#840000">
<text x="187.2" y="43.9">100n</text>
<text x="237.4" y="62.7">sink 3mA</text>
<text x="237.4" y="64.1">source 0mA</text>
<text x="237.5" y="65.8">30pF 2MHz</text>
<text x="249.4" y="65.5">RX3</text>
<text x="229.8" y="68.1">TX1</text>
<text x="229.8" y="70.7">RX1</text>
<text x="237.4" y="67.9">PWM pin</text>
<text x="237.5" y="70">5V tolerant</text>
<text x="249.4" y="70.6">ADC9</text>
<text x="249.6" y="68.1">TX3</text>
<text x="229.8" y="73.1">USB-</text>
<text x="229.8" y="75.7">USB+</text>
<text x="248.9" y="75.7">MOSI1</text>
<text x="249.4" y="73.1">ADC8</text>
<text x="229.8" y="78.1">NSS1</text>
<text x="248.9" y="78.2">MISO1</text>
<text x="249.5" y="80.8">SCK1</text>
<text x="249.6" y="83.3">ADC4</text>
<text x="229.8" y="88.3">SCL1</text>
<text x="243.8" y="88.4">TX2</text>
<text x="243.8" y="86">RX2</text>
<text x="249.6" y="86">ADC3</text>
<text x="249.6" y="88.4">ADC2</text>
<text x="229.8" y="90.9">SDA1</text>
<text x="249.6" y="90.9">ADC1</text>
<text x="249.6" y="93.5">ADC0</text>
<text x="249.7" y="101">LED</text>
</g>
<text font-size=".5" fill="#840000" x="237.5" y="53">Y@@J</text>
</svg>
